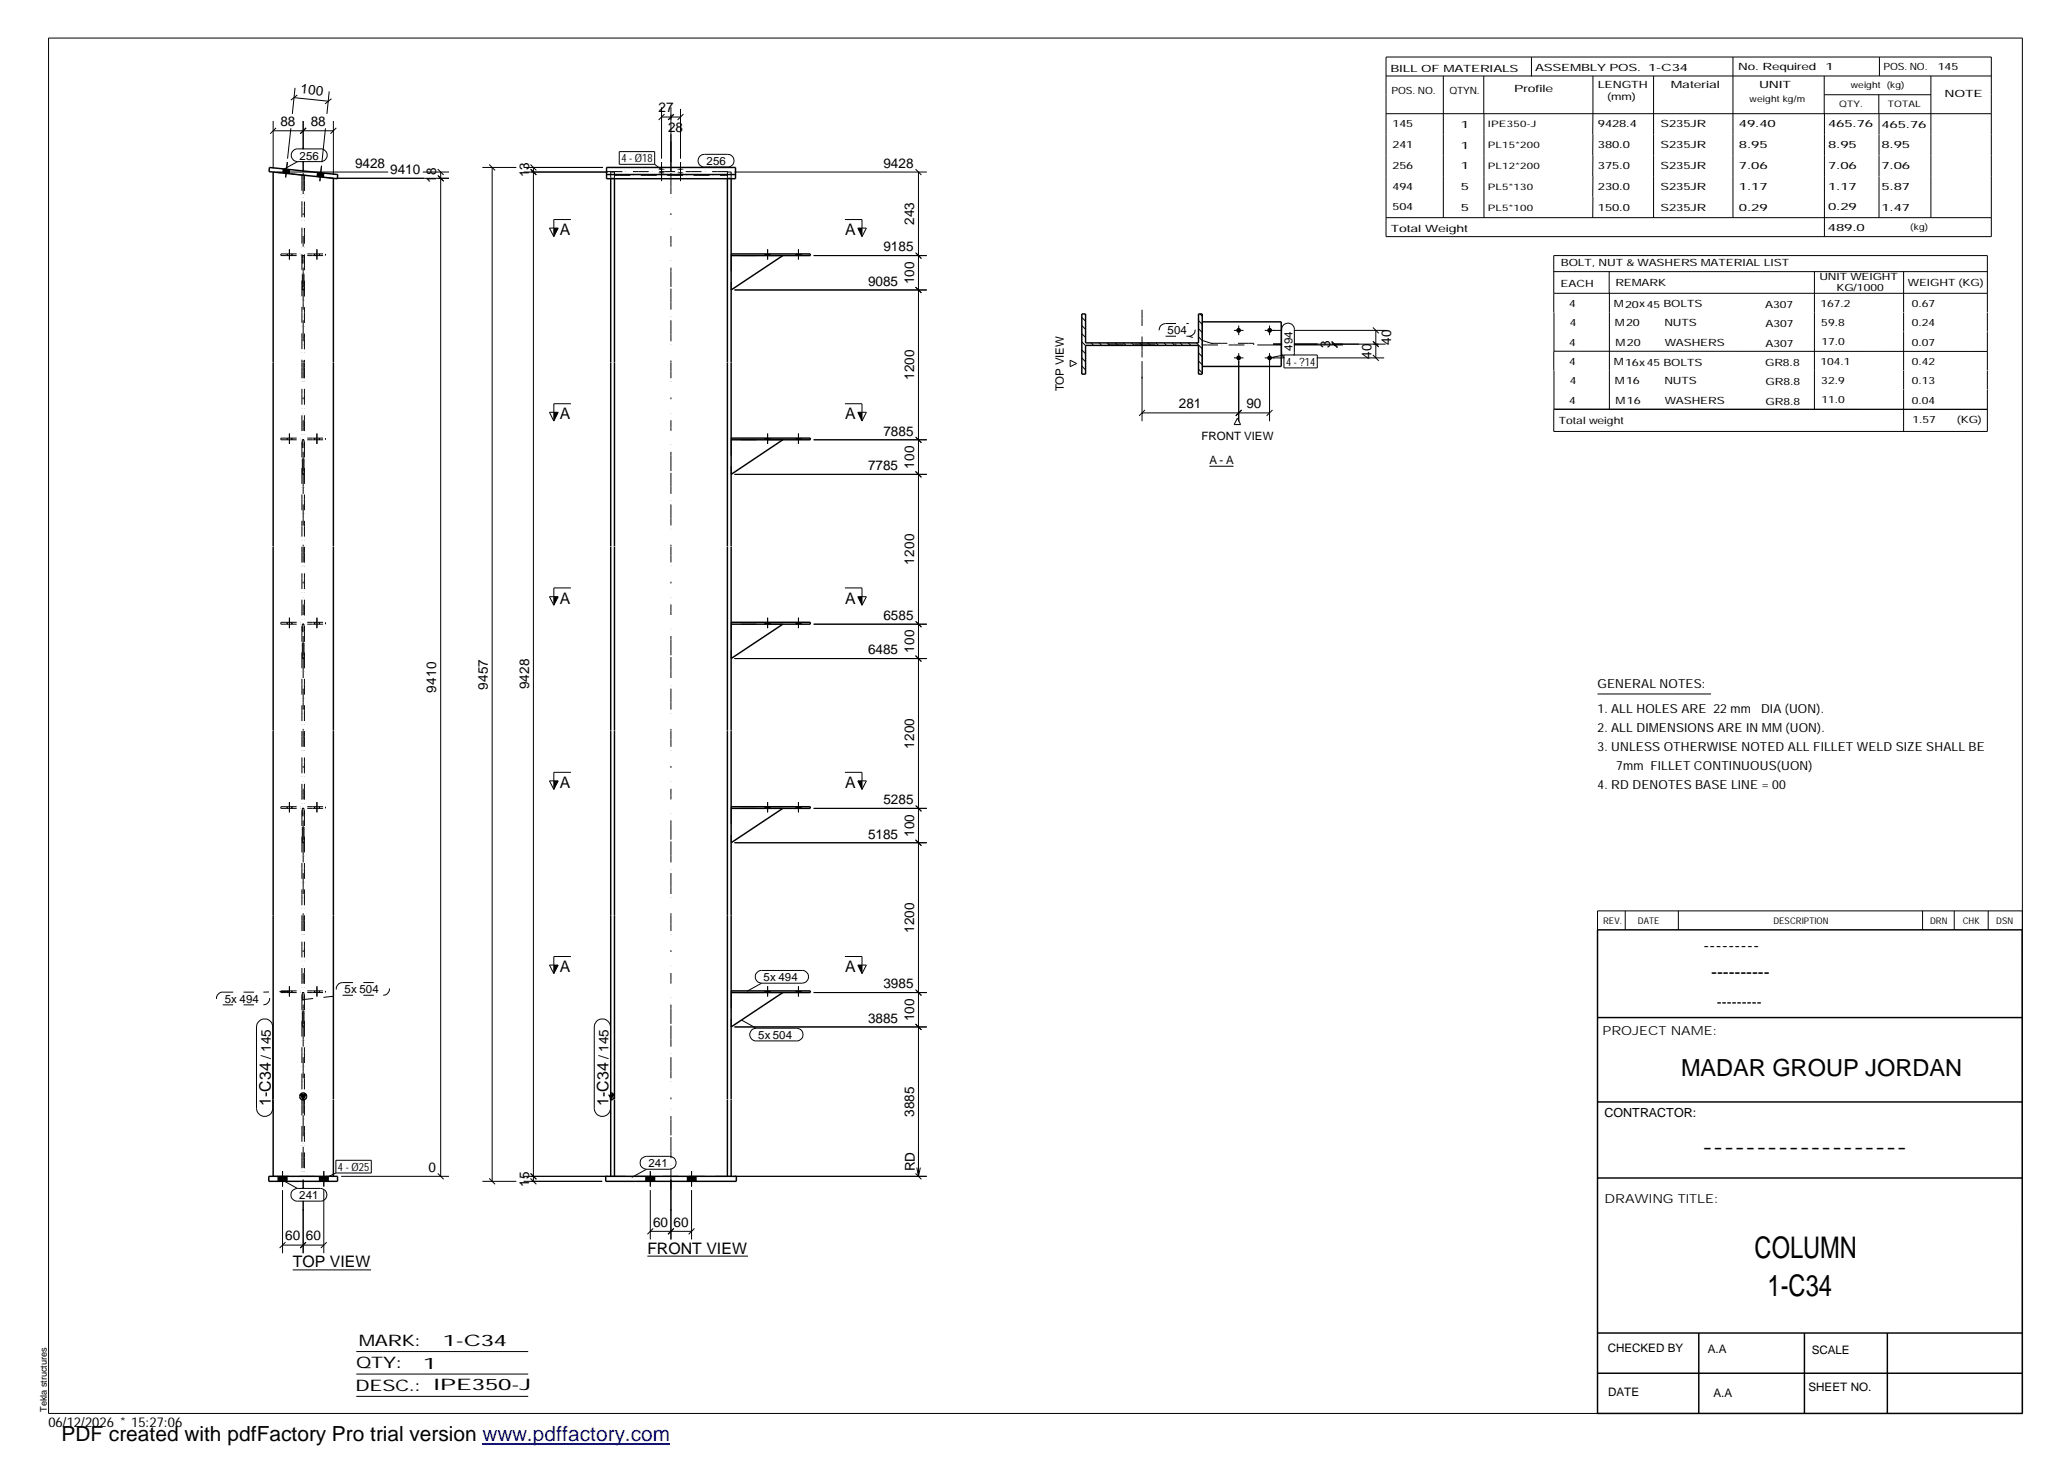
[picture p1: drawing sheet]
<svg xmlns="http://www.w3.org/2000/svg" width="420mm" height="297mm" viewBox="0 0 420 297" stroke-linecap="round" stroke-linejoin="round" font-family="sans-serif">
<g fill="none" stroke="#000" stroke-width=".2">
<path d="M9.9 7.7h401v279.5h-401zM59.7 19.8l7 .8M59.9 17.9l-.5 5.2M60.4 19.3l-1.3 1M66.9 18.6l-.5 4.5M281.6 11.6h123v36.5h-123zM281.6 15.4h123M293.2 15.4v28.8M301.5 15.4v7.7M311.1 11.6v3.9M323.6 15.4v16.2M336 15.4v28.8"/>
<path d="M352.1 11.6v32.6M370.6 15.4v7.7M370.7 19.2h21.6M381.7 19.2v3.9M381.8 11.6v3.8M392.3 15.4v28.8M55.5 26.6h12.2M55.5 24.6v9.6M56.1 26l-1.2 1.2M56.2 35h22.7M57.6 34.3l-.1 .9M58.4 32.9l-.4 3.2"/>
<path d="M58.8 34.4v.9M59.1 26.1l-.7 6.1M59.7 30.5l.5-.2h5a1.29 1.29 0 0 1 1.3 1.2 1.29 1.29 0 0 1-1.3 1.3h-4.7a1.3 1.3 0 0 1-1.3-.9 1.3 1.3 0 0 1 .5-1.4zM60.5 32.8l-3 1.7M61.6 24.6v5.7M61.6 32.8v2.1M62.2 26l-1.2 1.2M64.5 35l-.1 .9M65.3 33.7l-.3 3.1M65.8 35.2l-.1 .8M66.1 26.1l-.7 6.9M67.4 20.1l-1.4 1"/>
<path d="M67.7 24.6v10.9M68.3 26l-1.2 1.2M68.4 36.2h22.8M85.9 35h5.3M88.9 35.6l1.2 1.2M88.9 34.4l1.2 1.1M89.5 35v204M98 34h6.9M99.4 33.4l1.2 1.2M100 34v206M106.4 34h16.1M106.4 35h17"/>
<path d="M107.8 34.4l1.2 1.1-1.1-1.1M107.8 33.4l1.2 1.2M108.4 34v206M125.8 30.8h7.2v2.6h-7.2zM133 33.4l1.4 1.1M134.4 21.8v10.4M134.4 32.9v3.9M134.4 23.8h3.9M135 23.2l-1.2 1.2M136.3 21.8v13.1M136.9 23.3l-1.2 1.1M136.9 23.2l-1.1 1.1"/>
<path d="M138.3 22.1v10.1M138.3 32.9v3.9M138.9 23.2l-1.2 1.2M142.2 31.7l.4-.3h.5h4.7a1.29 1.29 0 0 1 1.3 1.2 1.29 1.29 0 0 1-1.3 1.3h-4.7a1.31 1.31 0 0 1-1.2-.8 1.31 1.31 0 0 1 .3-1.4zM149.2 35h39.1M186 34.4l1.2 1.1M186.6 35v204M281.6 23.1h123M301.5 23.1v21.1M323.6 31.6v4.2M323.6 35.8v4.2M370.7 23.1v25"/>
<path d="M381.8 23.1v21.1M111.6 46.3h1.8l-.9 1.8zM116 44.6h-3.5v3.5M149.2 58.9h39.1M155.4 51.6v.3M156 50.7v2M156.4 51.6v.3M161.8 51.6v.3M162.2 50.7v2M162.7 51.6v.3M165.3 51.9h23M171.7 44.6h3.4v3.5"/>
<path d="M174.3 46.3h1.7l-.9 1.8zM186 58.3l1.2 1.2M186 51.3l1.2 1.2M281.6 44.2h123M315.7 59.6h88.1M315.7 55.2h88.1M323.6 40v4.2M326.9 55.1v4.5M327 59.6v23.6M368.6 55.2v28M386.8 55.2v8.2M217.4 73.2l1.3 .7-1.3 .6z"/>
<path d="M219.8 64.5l.8 .8M219.8 66.2l.8 .7M219.8 67.8l.8 .8M219.8 69.5l.8 .7M219.8 71.1l.8 .8M219.8 72.7l.8 .8M219.8 74.4l.8 .8M221.7 69.7l.5 .5M223.3 69.7l.5 .5M225 69.7l.5 .5M226.6 69.7l.5 .5M228.3 69.7l.5 .5"/>
<path d="M229.9 69.7l.5 .5M231.6 69.7l.5 .5M232 73.4v12.2M233.2 69.7l.5 .5M234.9 69.7l.4 .5M236.5 69.7l.5 .5M238.2 69.7l.4 .5M239.8 69.7l.5 .5M241.4 69.7l.5 .5M243.1 69.7l1.2 1.2M243.5 65.1l.8 .8M243.5 66.8l.8 .7"/>
<path d="M243.5 68.4l.8 .8M243.5 71.7l.8 .8M243.5 73.3l.8 .8M243.5 75l.8 .8M243.8 63.8l.5 .4M250.7 72.7h1.9M250.7 67.1h1.9M251.7 66.2v1.9M251.7 71.7v13.9M255.4 70.1h5.1M257 67.1h3.5M257.9 66.2v1.9"/>
<path d="M257.9 71.7v13.9M258.7 69.9h1.8M260.9 72.1h6.7v2.6h-6.7zM260.9 72.1l-3 .6M262.8 72.2l.2-.3v-4.9a1.29 1.29 0 0 0-1.3-1.4 1.29 1.29 0 0 0-1.3 1.4v4.7l.1 .5 .4 .5h-3.9M262.9 67.1h18.6M262.9 69.9h18.6M262.9 70.1h9.9M267.5 72.7h13.7M270.6 69.5l1.1 1.2M270.6 69.3l1.1 1.2M271.1 69.9v.2"/>
<path d="M278.9 72.1l1.2 1.2M278.9 69.3l1.2 1.1M278.9 69.3h.1M278.9 66.5l1.2 1.2M279 69.4l1.1 1.1M279.5 67.1v5.6M315.7 71.4v3.9M315.7 71.4h88.1M315.7 63.5v7.9M315.7 75.3v7.8M386.8 63.5v3.9M386.8 67.5v7.7"/>
<path d="M386.8 75.3v3.8M386.8 79.2v8.5M403.8 63.4v-11.5h-88.1v11.6M403.8 63.5v3.9M403.8 67.5v7.7M403.8 75.3v3.8M403.8 79.2v8.5h-88.1v-4.5h88.1M111.6 83.8h1.8l-.9 1.7zM116 82h-3.5v3.5M149.2 96.4h39.1M155.4 89v.4M156 88.1v2.1"/>
<path d="M156.4 89v.4M161.8 89v.4M162.2 88.1v2.1M162.7 89v.4M165.3 89.4h23M171.7 82h3.4v3.5M174.3 83.8h1.7l-.9 1.7zM186 95.8l1.2 1.2M186 88.8l1.2 1.1M232 83.9h25.9M232.6 83.3l-1.2 1.2M245.7 94.7h4.9"/>
<path d="M251.4 84.9l.7 1.4h-1.4zM252.3 83.3l-1.2 1.2M258.5 83.3l-1.2 1.2M116 119.5h-3.5v3.5M171.7 119.5h3.4v3.5M111.6 121.2h1.8l-.9 1.8zM149.2 133.8h39.1M155.4 126.4v.4M156 125.5v2.1M156.4 126.4v.4M161.8 126.4v.4M162.2 125.5v2.1"/>
<path d="M162.7 126.4v.4M165.3 126.8h23M174.3 121.2h1.7l-.9 1.8zM186 133.2l1.2 1.2M186 126.2l1.2 1.2-1.1-1.1M111.6 158.7h1.8l-.9 1.7zM116 156.9h-3.5v3.5M171.7 156.9h3.4v3.5M174.3 158.7h1.7l-.9 1.7zM324.6 141h23M149.2 171.2h39.1M155.4 163.9v.3"/>
<path d="M156 163v2M156.4 163.9v.3M161.8 163.9v.3M162.2 163v2M162.7 163.9v.3M165.3 164.2h23M186 170.6l1.2 1.2M186 163.6l1.2 1.2-1.1-1.1M111.6 196.1h1.8l-.9 1.7zM116 194.3h-3.5v3.5M153.8 197.6l.7-.4h8.5a1.29 1.29 0 0 1 1.3 1.3 1.29 1.29 0 0 1-1.3 1.3h-8.3a1.29 1.29 0 0 1-1.1-.9 1.29 1.29 0 0 1 .2-1.3zM154.7 199.8l-2.9 1.6"/>
<path d="M171.7 194.3h3.4v3.5M174.3 196.1h1.7l-.9 1.7zM330.2 185.1v3.8M341 185.1v3.8M390.6 185.1v3.8M397 185.1v3.8M403.9 185.1v3.8M410.9 185.1h-86.3v3.8M52.6 207.5a1.62 1.62 0 0 1 1.8-.4 1.62 1.62 0 0 1 1 1.5v16.6a1.65 1.65 0 0 1-1.6 1.6 1.65 1.65 0 0 1-1.7-1.6v-16.6l.1-.6zM121.2 207.5a1.65 1.65 0 0 1 1.8-.4 1.65 1.65 0 0 1 1 1.5v16.6a1.65 1.65 0 0 1-1.6 1.6 1.65 1.65 0 0 1-1.7-1.6v-16.6l.2-.6zM149.2 208.6h39.1M150.7 207.2l2.9 1.7"/>
<path d="M152.7 209.3l.9-.4h8.2a1.29 1.29 0 0 1 1.4 1.3 1.29 1.29 0 0 1-1.4 1.3h-8.2a1.3 1.3 0 0 1-1.2-.8 1.3 1.3 0 0 1 .3-1.4zM155.4 201.3v.4M156 200.4v2.1M156.4 201.3v.4M161.8 201.3v.4M162.2 200.4v2.1M162.7 201.3v.4M165.3 201.7h23M186 208.1l1.2 1.1M186 201.1l1.2 1.2M56.5 239v1M57.4 237.9v3.2"/>
<path d="M57.4 239.8l3 1.7M58.3 239v1M61.6 239.7v1.8M64.9 239v1M65.8 237.9v3.2M66.7 239v1M68.2 235.7h7.2v2.6h-7.2zM68.2 238.3l-2.4 1.2M69.3 239h21.9M88.9 238.4l1.2 1.2M99.4 239.4l1.2 1.2M106.4 239h17"/>
<path d="M107.8 239.4l1.2 1.2M107.8 238.4l1.2 1.2-1.1-1.2M130.4 235.3l1-.4h4.7a1.31 1.31 0 0 1 1.3 1.3 1.31 1.31 0 0 1-1.3 1.4h-4.7a1.31 1.31 0 0 1-1.3-.8 1.31 1.31 0 0 1 .3-1.5zM131.2 239v1M131.4 237.6l-3 1.6M132.1 237.9v3.2M133 239v1M136.3 239.7v12.1M139.7 239v1M140.5 237.9v3.2M141.4 239v1M149.2 239h39.1"/>
<path d="M186 238.4l1.2 1.2M186.3 237.2l.3 1.8M187 237.2l-.4 1.8M57.4 241.8v12.8M57.4 253h8.4M58 252.4l-1.2 1.2M59.5 241.8l.9-.3h4.7a1.29 1.29 0 0 1 1.3 1.2 1.29 1.29 0 0 1-1.3 1.3h-4.7a1.27 1.27 0 0 1-1.2-.7 1.27 1.27 0 0 1 .3-1.5zM59.5 258h15.9M61.6 244v10.6M62.2 252.4l-1.2 1.2 1.1-1.2M65.8 241.8v12.8M66.4 252.4l-1.2 1.2"/>
<path d="M98 240h6.9M106.4 240h15.9M131.5 255.2h20.5M132.1 241.8v10M132.1 250.2h8.4M132.7 249.6l-1.2 1.2M136.9 249.6l-1.2 1.2M140.5 241.8v10M141.1 249.6l-1.2 1.2M72.4 274.6h34.9M72.4 279.2h34.9M72.4 283.7h34.9"/>
</g>
<g fill="#000">
<path d="M112.5 46.3h.9l-.9 1.8zM174.3 46.3h.8v1.8zM112.5 83.8h.9l-.9 1.7zM174.3 83.8h.8v1.7zM112.5 121.2h.9l-.9 1.8zM174.3 121.2h.8v1.8zM112.5 158.7h.9l-.9 1.7zM174.3 158.7h.8v1.7zM112.5 196.1h.9l-.9 1.7zM174.3 196.1h.8v1.7zM61 222.4h1.1l-.5 1zM123.5 222.4h1.2l-.6 1z"/>
<path d="M57.6 34.3l1.2 .1v.9l-1.3-.1z" fill-rule="evenodd"/>
<path d="M57.6 34.3l1.2 .1v.9l-1.3-.1z" fill-rule="evenodd"/>
<path d="M64.5 35l1.3 .2-.1 .8-1.3-.1z" fill-rule="evenodd"/>
<path d="M64.5 35l1.3 .2-.1 .8-1.3-.1z" fill-rule="evenodd"/>
<path d="M133.8 35.1l.4-.1 .8 .1-.6 .1z" fill-rule="evenodd"/>
<path d="M133.8 34.4h1.2l-.4 .1z" fill-rule="evenodd"/>
<path d="M137.6 35.1l.4-.1 .9 .1-.6 .1z" fill-rule="evenodd"/>
<path d="M137.6 34.4h1.3l-.4 .1z" fill-rule="evenodd"/>
<path d="M155.4 51.6h1v.3h-1z" fill-rule="evenodd"/>
<path d="M155.4 51.6h1v.3h-1z" fill-rule="evenodd"/>
<path d="M161.8 51.6h.9v.3h-.9z" fill-rule="evenodd"/>
<path d="M161.8 51.6h.9v.3h-.9z" fill-rule="evenodd"/>
<path d="M155.4 89h1v.4h-1z" fill-rule="evenodd"/>
<path d="M155.4 89h1v.4h-1z" fill-rule="evenodd"/>
<path d="M161.8 89h.9v.4h-.9z" fill-rule="evenodd"/>
<path d="M161.8 89h.9v.4h-.9z" fill-rule="evenodd"/>
<path d="M155.4 126.4h1v.4h-1z" fill-rule="evenodd"/>
<path d="M155.4 126.4h1v.4h-1z" fill-rule="evenodd"/>
<path d="M161.8 126.4h.9v.4h-.9z" fill-rule="evenodd"/>
<path d="M161.8 126.4h.9v.4h-.9z" fill-rule="evenodd"/>
<path d="M155.4 163.9h1v.3h-1z" fill-rule="evenodd"/>
<path d="M155.4 163.9h1v.3h-1z" fill-rule="evenodd"/>
<path d="M161.8 163.9h.9v.3h-.9z" fill-rule="evenodd"/>
<path d="M161.8 163.9h.9v.3h-.9z" fill-rule="evenodd"/>
<path d="M155.4 201.3h1v.4h-1z" fill-rule="evenodd"/>
<path d="M155.4 201.3h1v.4h-1z" fill-rule="evenodd"/>
<path d="M161.8 201.3h.9v.4h-.9z" fill-rule="evenodd"/>
<path d="M161.8 201.3h.9v.4h-.9z" fill-rule="evenodd"/>
<path d="M56.5 239h1.8v1h-1.8z" fill-rule="evenodd"/>
<path d="M56.5 239h1.8v1h-1.8z" fill-rule="evenodd"/>
<path d="M64.9 239h1.8v1h-1.8z" fill-rule="evenodd"/>
<path d="M64.9 239h1.8v1h-1.8z" fill-rule="evenodd"/>
<path d="M131.2 239h1.8v1h-1.8z" fill-rule="evenodd"/>
<path d="M131.2 239h1.8v1h-1.8z" fill-rule="evenodd"/>
<path d="M139.7 239h1.7v1h-1.7z" fill-rule="evenodd"/>
<path d="M139.7 239h1.7v1h-1.7z" fill-rule="evenodd"/>
<circle cx="251.7" cy="72.7" r=".48"/>
<circle cx="251.7" cy="67.1" r=".48"/>
<circle cx="258" cy="72.7" r=".49"/>
<circle cx="258" cy="67.1" r=".49"/>
</g>
<g fill="none" stroke="#000" stroke-width=".3">
<path d="M54.7 34l13.9 1.5-.1 .8-13.8-1.4zM55.5 35v76M67.7 36.2v74.8M123.2 34h26.2v2.3h-26.2zM123.2 35.5h26.2M124.1 36.3v74.7M124.8 36.3v74.7M147.8 36.3v74.7M148.5 36.3v74.7M148.5 51.6h16.1v.3h-16.1M159 51.9l-10.5 7M219.8 63.8h.8v5.9h22.9v-5.9h.8v12.2h-.8v-5.8h-22.9v5.8h-.8z"/>
<path d="M244.3 65.4h16v9.1h-16M148.5 89h16.1v.4h-16.1M159 89.4l-10.5 7M55.5 111.1v37.3M67.7 111.1v37.3M124.1 111.1v37.3M124.8 111.1v37.3M147.8 111.1v37.3M148.5 111.1v37.3M148.5 126.4h16.1v.4h-16.1M159 126.8l-10.5 7M55.5 148.5v74.8"/>
<path d="M67.7 148.5v74.8M124.1 148.5v74.8M124.8 148.5v74.8M147.8 148.5v74.8M148.5 148.5v74.8M148.5 163.9h16.1v.3h-16.1M159 164.2l-10.5 7M324.6 188.9h86.2l.1 98.3h-86.3zM148.5 201.3h16.1v.4h-16.1M159 201.7l-10.5 6.9M324.6 206.7h86.3M54.6 239h14v1h-14z"/>
<path d="M55.5 223.4v15.6M61 222.4h1.1l-.5 1zM67.7 223.4v15.6M123.1 239h26.5v1h-26.5zM124 222.1a.71 .71 0 0 1 .8 .7 .71 .71 0 0 1-.8 .7M124 222.4h.7l-.6 1-.1-.2M124.1 223.4v15.6M124.8 223.4v15.6M147.8 223.4v15.6M148.5 223.4v15.6M324.6 239.3h86.3M324.6 223.9h86.3"/>
<path d="M324.6 270.8h86.3M324.6 279h86.3M345.1 270.8v16.4M366.6 270.8v16.4M383.5 270.8v16.4"/>
<circle cx="61.6" cy="222.8" r=".68"/>
</g>
<g fill="none" stroke="#000" stroke-width=".2" stroke-dasharray="1.1 0 2.1 .7 0 1.4" stroke-linecap="butt">
<path d="M61.3 35.5v38.1M61.8 35.6v38M67.7 36.2l-12.2-1.2M123.2 34.9h26.2M124.1 35v1.3M124.1 36.2h.7M124.1 35h.7M124.8 35v1.3M124.8 35.6h23M124.8 35.5h23M147.8 35v1.3M147.8 36.2h.7"/>
<path d="M147.8 35h.7M148.5 35v1.3M57.1 51.6v.3M57.1 51.9h9M57.1 51.6h9M61.4 58.9v-7M61.4 51.9h.4M61.8 58.9v-7M61.8 51.9h-.4M61.8 58.9h-.4M66.1 51.6v.3M148.5 51.9v7"/>
<path d="M148.5 51.9v-.3M159 51.9h-10.5M61.3 73.6v37.4M61.8 73.6v37.4M244.3 69.8v.3M244.3 70.1h10.4M244.3 65.4v9.1M254.7 70.1v-.3M254.7 69.8h-10.4M57.1 89v.4M57.1 89.4h9M57.1 89h9"/>
<path d="M61.4 96.4v-7M61.4 89.4h.4M61.8 96.4v-7M61.8 89.4h-.4M61.8 96.4h-.4M66.1 89v.4M148.5 89.4v7M148.5 89.4v-.4M159 89.4h-10.5M61.3 111.1v37.3M61.8 111.1v37.3M57.1 126.4v.4"/>
<path d="M57.1 126.8h9M57.1 126.4h9M61.4 133.8v-7M61.4 126.8h.4M61.8 133.8v-7M61.8 126.8h-.4M61.8 133.8h-.4M66.1 126.4v.4M148.5 126.8v7M148.5 126.8v-.4M159 126.8h-10.5M61.3 148.5v37.4"/>
<path d="M61.8 148.5v37.4M57.1 163.9v.3M57.1 164.2h9M57.1 163.9h9M61.4 171.2v-7M61.4 164.2h.4M61.8 171.2v-7M61.8 164.2h-.4M61.8 171.2h-.4M66.1 163.9v.3M148.5 164.2v7M148.5 164.2v-.3"/>
<path d="M159 164.2h-10.5M61.3 186v37.3M61.8 186v37.3M57.1 201.3v.4M57.1 201.7h9M57.1 201.3h9M61.4 208.6v-6.9M61.4 201.7h.4M61.8 208.6v-6.9M61.8 201.7h-.4M61.8 208.6h-.4M66.1 201.3v.4"/>
<path d="M148.5 201.7v6.9M148.5 201.7v-.4M159 201.7h-10.5M55.5 239h12.2M61.3 223.4v15.6M61.8 223.4v15.6M148.5 239h-24.4"/>
</g>
<g fill="none" stroke="#000" stroke-width=".2" stroke-dasharray=".4 3.2 0 .7 1.4 0 2.8 .7 0 1.4 1.4 0 2.8" stroke-linecap="butt">
<path d="M61.6 30.3v-1.7M61.6 73.6v-40.8M136.3 73.6v-45M232 76.9v-14M239 69.9h-14M61.6 111v-37.4M136.3 111v-37.4M61.6 148.4v-37.3M136.3 148.4v-37.3M61.6 185.9v-37.4M136.3 185.9v-37.4M61.6 223.3v-37.3"/>
<path d="M136.3 223.3v-37.3M61.6 246v-2M61.6 241.5v-18.1M136.3 246v-22.6"/>
</g>
<g fill="none" stroke="#000" stroke-width=".2" stroke-dasharray="2.1 2.1" stroke-linecap="butt">
<path d="M58.3 51.9v-.3M58.8 52.7v-2M59.3 51.9v-.3M63.9 51.9v-.3M64.4 52.7v-2M64.9 51.9v-.3M236.8 68.3h4.7M236.8 65.7h4.7M236.8 65.7a1.29 1.29 0 0 0-1.3 1.3 1.29 1.29 0 0 0 1.3 1.3M241.5 68.3a1.29 1.29 0 0 0 1.3-1.3 1.29 1.29 0 0 0-1.3-1.3M246.4 69.8l-4.9-1.5M58.3 89.4v-.4"/>
<path d="M58.8 90.2v-2.1M59.3 89.4v-.4M63.9 89.4v-.4M64.4 90.2v-2.1M64.9 89.4v-.4M58.3 126.8v-.4M58.8 127.6v-2.1M59.3 126.8v-.4M63.9 126.8v-.4M64.4 127.6v-2.1M64.9 126.8v-.4M58.3 164.2v-.3"/>
<path d="M58.8 165v-2M59.3 164.2v-.3M63.9 164.2v-.3M64.4 165v-2M64.9 164.2v-.3M69.6 199.6h8.3M69.6 199.6a1.29 1.29 0 0 0-1.3 1.3 1.29 1.29 0 0 0 1.3 1.3M45.3 204.2h8.2M45.3 201.6h8.2M45.3 201.6a1.29 1.29 0 0 0-1.3 1.3 1.29 1.29 0 0 0 1.3 1.3M53.5 204.2a1.29 1.29 0 0 0 1.3-1.3 1.29 1.29 0 0 0-1.3-1.3M58.3 201.7v-.4"/>
<path d="M58.8 202.5v-2.1M58.9 201.4l-5.4 .2M59.3 201.7v-.4M61.5 203.1l8.1-.9M63.9 201.7v-.4M64.4 202.5v-2.1M64.9 201.7v-.4M69.6 202.2h8.3M77.9 202.2a1.29 1.29 0 0 0 1.2-1.3 1.29 1.29 0 0 0-1.2-1.3"/>
</g>
<path d="M98 293.3h38.2" fill="none" stroke="#00f" stroke-width=".3"/>
<g font-size="6.1">
<text x="356.5" y="255.5">COLUMN</text>
<text x="359.1" y="263.3">1-C34</text>
</g>
<text font-size="4.8" x="341.5" y="218.6">MADAR GROUP JORDAN</text>
<text font-size="4.2" x="12.5" y="292.7">PDF created with pdfFactory Pro trial version www.pdffactory.com</text>
<g font-size="3.6">
<text x="346.1" y="193.2">---------</text>
<text x="347.7" y="198.6">----------</text>
<text x="345.8" y="234.2">-------------------</text>
</g>
<g font-size="3.2">
<text x="113.7" y="47.7">A</text>
<text x="171.7" y="47.7">A</text>
<text x="113.7" y="85.2">A</text>
<text x="171.7" y="85.2">A</text>
<text x="113.7" y="122.6">A</text>
<text x="171.7" y="122.6">A</text>
<text x="113.7" y="160">A</text>
<text x="171.7" y="160">A</text>
<text x="113.7" y="197.5">A</text>
<text x="171.7" y="197.5">A</text>
<text x="55" y="224.8" transform="rotate(-90 55 224.8)">1-C34</text>
<text x="123.7" y="224.8" transform="rotate(-90 123.7 224.8)">1-C34</text>
<text x="59.5" y="257.5">TOP VIEW</text>
<text x="131.5" y="254.7">FRONT VIEW</text>
<text x="72.9" y="273.5">MARK:</text>
<text x="90" y="273.5">1-C34</text>
<text x="72.4" y="278">QTY:</text>
<text x="86" y="278.1">1</text>
<text x="72.2" y="282.6">DESC.:</text>
<text x="88.1" y="282.4">IPE350-J</text>
</g>
<text font-size="3" x="348.8" y="204.5">---------</text>
<g font-size="2.8">
<text x="61" y="19" transform="rotate(6 61 19)">100</text>
<text x="133.8" y="22.8">27</text>
<text x="57" y="25.6">88</text>
<text x="63.1" y="25.6">88</text>
<text x="135.7" y="26.8">28</text>
<text x="72.1" y="34.1">9428</text>
<text x="79.3" y="35.4">9410</text>
<text x="179.5" y="34.1">9428</text>
<text x="88.6" y="37.2" transform="rotate(-90 88.6 37.2)">18</text>
<text x="107.5" y="36" transform="rotate(-90 107.5 36)">13</text>
<text x="185.7" y="45.7" transform="rotate(-90 185.7 45.7)">243</text>
<text x="179.5" y="51.1">9185</text>
<text x="176.4" y="58.1">9085</text>
<text x="185.7" y="57.8" transform="rotate(-90 185.7 57.8)">100</text>
<text x="270.3" y="70.8" transform="rotate(-90 270.3 70.8)">3</text>
<text x="282.6" y="70.1" transform="rotate(-90 282.6 70.1)">40</text>
<text x="185.7" y="77.2" transform="rotate(-90 185.7 77.2)">1200</text>
<text x="278.6" y="72.9" transform="rotate(-90 278.6 72.9)">40</text>
<text x="239.5" y="83">281</text>
<text x="253.2" y="83">90</text>
<text x="179.5" y="88.5">7885</text>
<text x="176.4" y="95.5">7785</text>
<text x="185.7" y="95.2" transform="rotate(-90 185.7 95.2)">100</text>
<text x="185.7" y="114.7" transform="rotate(-90 185.7 114.7)">1200</text>
<text x="179.5" y="126">6585</text>
<text x="176.4" y="133">6485</text>
<text x="185.7" y="132.6" transform="rotate(-90 185.7 132.6)">100</text>
<text x="88.6" y="140.7" transform="rotate(-90 88.6 140.7)">9410</text>
<text x="99.1" y="140.2" transform="rotate(-90 99.1 140.2)">9457</text>
<text x="107.5" y="140.1" transform="rotate(-90 107.5 140.1)">9428</text>
<text x="185.7" y="152.1" transform="rotate(-90 185.7 152.1)">1200</text>
<text x="179.5" y="163.4">5285</text>
<text x="176.4" y="170.4">5185</text>
<text x="185.7" y="170.1" transform="rotate(-90 185.7 170.1)">100</text>
<text x="185.7" y="189.6" transform="rotate(-90 185.7 189.6)">1200</text>
<text x="179.5" y="200.8">3985</text>
<text x="176.4" y="207.8">3885</text>
<text x="185.7" y="207.5" transform="rotate(-90 185.7 207.5)">100</text>
<text x="55" y="215.2" transform="rotate(-90 55 215.2)">/ 145</text>
<text x="123.7" y="215.2" transform="rotate(-90 123.7 215.2)">/ 145</text>
<text x="185.7" y="226.9" transform="rotate(-90 185.7 226.9)">3885</text>
<text x="87.1" y="238.2">0</text>
<text x="185.8" y="238" transform="rotate(-90 185.8 238)">RD</text>
<text x="107.5" y="241.1" transform="rotate(-90 107.5 241.1)">15</text>
<text x="58" y="252">60</text>
<text x="62.1" y="252">60</text>
<text x="132.7" y="249.2">60</text>
<text x="136.9" y="249.2">60</text>
<text x="9.8" y="290">06/12/2026 * 15:27:06</text>
</g>
<g font-size="2.5">
<text x="324.6" y="139.9">GENERAL NOTES:</text>
<text x="324.6" y="148.7">2. ALL DIMENSIONS ARE IN MM (UON).</text>
<text x="324.6" y="144.9">1. ALL HOLES ARE 22 mm</text>
<text x="357.8" y="144.9">DIA (UON).</text>
<text x="324.6" y="152.5">3. UNLESS OTHERWISE NOTED ALL FILLET WELD SIZE SHALL BE</text>
<text x="324.6" y="160.2">4. RD DENOTES BASE LINE = 00</text>
<text x="328.4" y="156.4">7mm FILLET CONTINUOUS(UON)</text>
<text x="325.6" y="210.3">PROJECT NAME:</text>
<text x="326" y="226.9">CONTRACTOR:</text>
<text x="326" y="244.4">DRAWING TITLE:</text>
</g>
<g font-size="2.4">
<text x="326.7" y="274.7">CHECKED BY</text>
<text x="347" y="275">A.A</text>
<text x="368.1" y="275.1">SCALE</text>
<text x="326.7" y="283.6">DATE</text>
<text x="348.1" y="283.9">A.A</text>
<text x="367.5" y="282.6">SHEET NO.</text>
</g>
<g font-size="2.3">
<text x="60.9" y="32.4">256</text>
<text x="126.2" y="33">4 - Ø18</text>
<text x="143.6" y="33.5">256</text>
<text x="237.2" y="67.9">504</text>
<text x="262.6" y="71.2" transform="rotate(-90 262.6 71.2)">494</text>
<text x="261.3" y="74.3">4 - ?14</text>
<text x="216.2" y="79.5" transform="rotate(-90 216.2 79.5)">TOP VIEW</text>
<text x="244.1" y="89.3">FRONT VIEW</text>
<text x="245.7" y="94.2">A - A</text>
<text x="45.7" y="203.7">5x 494</text>
<text x="70" y="201.8">5x 504</text>
<text x="155.2" y="199.3">5x 494</text>
<text x="154.1" y="211.1">5x 504</text>
<text x="68.7" y="237.9">4 - Ø25</text>
<text x="131.7" y="237.1">241</text>
<text x="60.8" y="243.7">241</text>
</g>
<g font-size="2">
<text x="282.5" y="14.6">BILL OF MATERIALS</text>
<text x="311.9" y="14.4">ASSEMBLY POS.</text>
<text x="324.6" y="17.9">LENGTH</text>
<text x="334.9" y="14.4">1-C34</text>
<text x="339.5" y="17.9">Material</text>
<text x="353.1" y="14.2">No. Required</text>
<text x="357.4" y="17.9">UNIT</text>
<text x="370.9" y="14.2">1</text>
<text x="382.7" y="14.2">POS. NO.</text>
<text x="393.7" y="14.3">145</text>
<text x="282.7" y="19.1">POS. NO.</text>
<text x="294.5" y="19">QTYN.</text>
<text x="307.6" y="18.7">Profile</text>
<text x="326.5" y="20.4">(mm)</text>
<text x="395.1" y="19.6">NOTE</text>
<text x="282.9" y="25.8">145</text>
<text x="296.8" y="26">1</text>
<text x="324.7" y="25.9">9428.4</text>
<text x="337.4" y="25.9">S235JR</text>
<text x="353.3" y="25.9">49.40</text>
<text x="371.4" y="25.9">465.76</text>
<text x="382.3" y="25.9">465.76</text>
<text x="282.9" y="30">241</text>
<text x="282.9" y="34.3">256</text>
<text x="296.8" y="30.2">1</text>
<text x="296.8" y="34.4">1</text>
<text x="324.7" y="30.1">380.0</text>
<text x="324.7" y="34.4">375.0</text>
<text x="337.4" y="30.1">S235JR</text>
<text x="337.4" y="34.3">S235JR</text>
<text x="353.3" y="30.1">8.95</text>
<text x="353.3" y="34.4">7.06</text>
<text x="371.4" y="30.1">8.95</text>
<text x="371.4" y="34.3">7.06</text>
<text x="382.3" y="30.2">8.95</text>
<text x="382.3" y="34.4">7.06</text>
<text x="282.9" y="38.5">494</text>
<text x="296.8" y="38.6">5</text>
<text x="324.7" y="38.6">230.0</text>
<text x="337.4" y="38.6">S235JR</text>
<text x="353.3" y="38.6">1.17</text>
<text x="371.4" y="38.6">1.17</text>
<text x="382.3" y="38.6">5.87</text>
<text x="282.6" y="47.1">Total Weight</text>
<text x="282.9" y="42.7">504</text>
<text x="296.8" y="42.9">5</text>
<text x="324.7" y="42.8">150.0</text>
<text x="337.4" y="42.8">S235JR</text>
<text x="353.3" y="42.8">0.29</text>
<text x="371.4" y="46.9">489.0</text>
<text x="371.4" y="42.7">0.29</text>
<text x="382.3" y="42.9">1.47</text>
<text x="317.1" y="58.2">EACH</text>
<text x="317.1" y="54.1">BOLT, NUT &amp; WASHERS MATERIAL LIST</text>
<text x="328.2" y="58.2">REMARK</text>
<text x="369.7" y="57">UNIT WEIGHT</text>
<text x="373.1" y="59.1">KG/1000</text>
<text x="387.6" y="58.1">WEIGHT (KG)</text>
<text x="318.8" y="62.3">4</text>
<text x="327.9" y="62.5">M20x45 BOLTS</text>
<text x="358.6" y="62.5">A307</text>
<text x="369.9" y="62.5">167.2</text>
<text x="388.4" y="62.3">0.67</text>
<text x="318.8" y="70.3">4</text>
<text x="318.9" y="66.2">4</text>
<text x="328.1" y="66.3">M20</text>
<text x="328.3" y="70.3">M20</text>
<text x="338.2" y="66.3">NUTS</text>
<text x="338.2" y="70.3">WASHERS</text>
<text x="358.7" y="66.5">A307</text>
<text x="358.7" y="70.4">A307</text>
<text x="370" y="66.2">59.8</text>
<text x="370.1" y="70.1">17.0</text>
<text x="388.4" y="66.3">0.24</text>
<text x="388.4" y="70.2">0.07</text>
<text x="318.8" y="74.1">4</text>
<text x="318.9" y="77.9">4</text>
<text x="327.9" y="74.2">M16x45 BOLTS</text>
<text x="358.6" y="74.3">GR8.8</text>
<text x="369.9" y="74.2">104.1</text>
<text x="388.4" y="74.2">0.42</text>
<text x="318.8" y="82">4</text>
<text x="328.1" y="78">M16</text>
<text x="328.3" y="82">M16</text>
<text x="338.2" y="78">NUTS</text>
<text x="338.2" y="82">WASHERS</text>
<text x="358.7" y="78.3">GR8.8</text>
<text x="358.7" y="82.2">GR8.8</text>
<text x="370" y="78">32.9</text>
<text x="370.1" y="81.9">11.0</text>
<text x="388.4" y="78">0.13</text>
<text x="388.4" y="82">0.04</text>
<text x="316.7" y="86.2">Total weight</text>
<text x="388.6" y="86">1.57</text>
<text x="397.6" y="86">(KG)</text>
</g>
<g font-size="1.9">
<text x="325.7" y="187.8">REV.</text>
<text x="332.8" y="187.6">DATE</text>
<text x="360.3" y="187.7">DESCRIPTION</text>
<text x="392.1" y="187.6">DRN</text>
<text x="398.8" y="187.6">CHK</text>
<text x="405.6" y="187.7">DSN</text>
<text x="9.5" y="286.8" transform="rotate(-90 9.5 286.8)">Tekla structures</text>
</g>
<g font-size="1.8">
<text x="376" y="17.9">weight (kg)</text>
<text x="355.5" y="20.7">weight kg/m</text>
<text x="373.6" y="21.7">QTY.</text>
<text x="383.5" y="21.8">TOTAL</text>
<text x="302.3" y="25.9">IPE350-J</text>
<text x="302.3" y="30.1">PL15*200</text>
<text x="302.3" y="34.3">PL12*200</text>
<text x="302.3" y="38.6">PL5*130</text>
<text x="302.3" y="42.8">PL5*100</text>
<text x="388.1" y="46.7">(kg)</text>
</g>
</svg>
